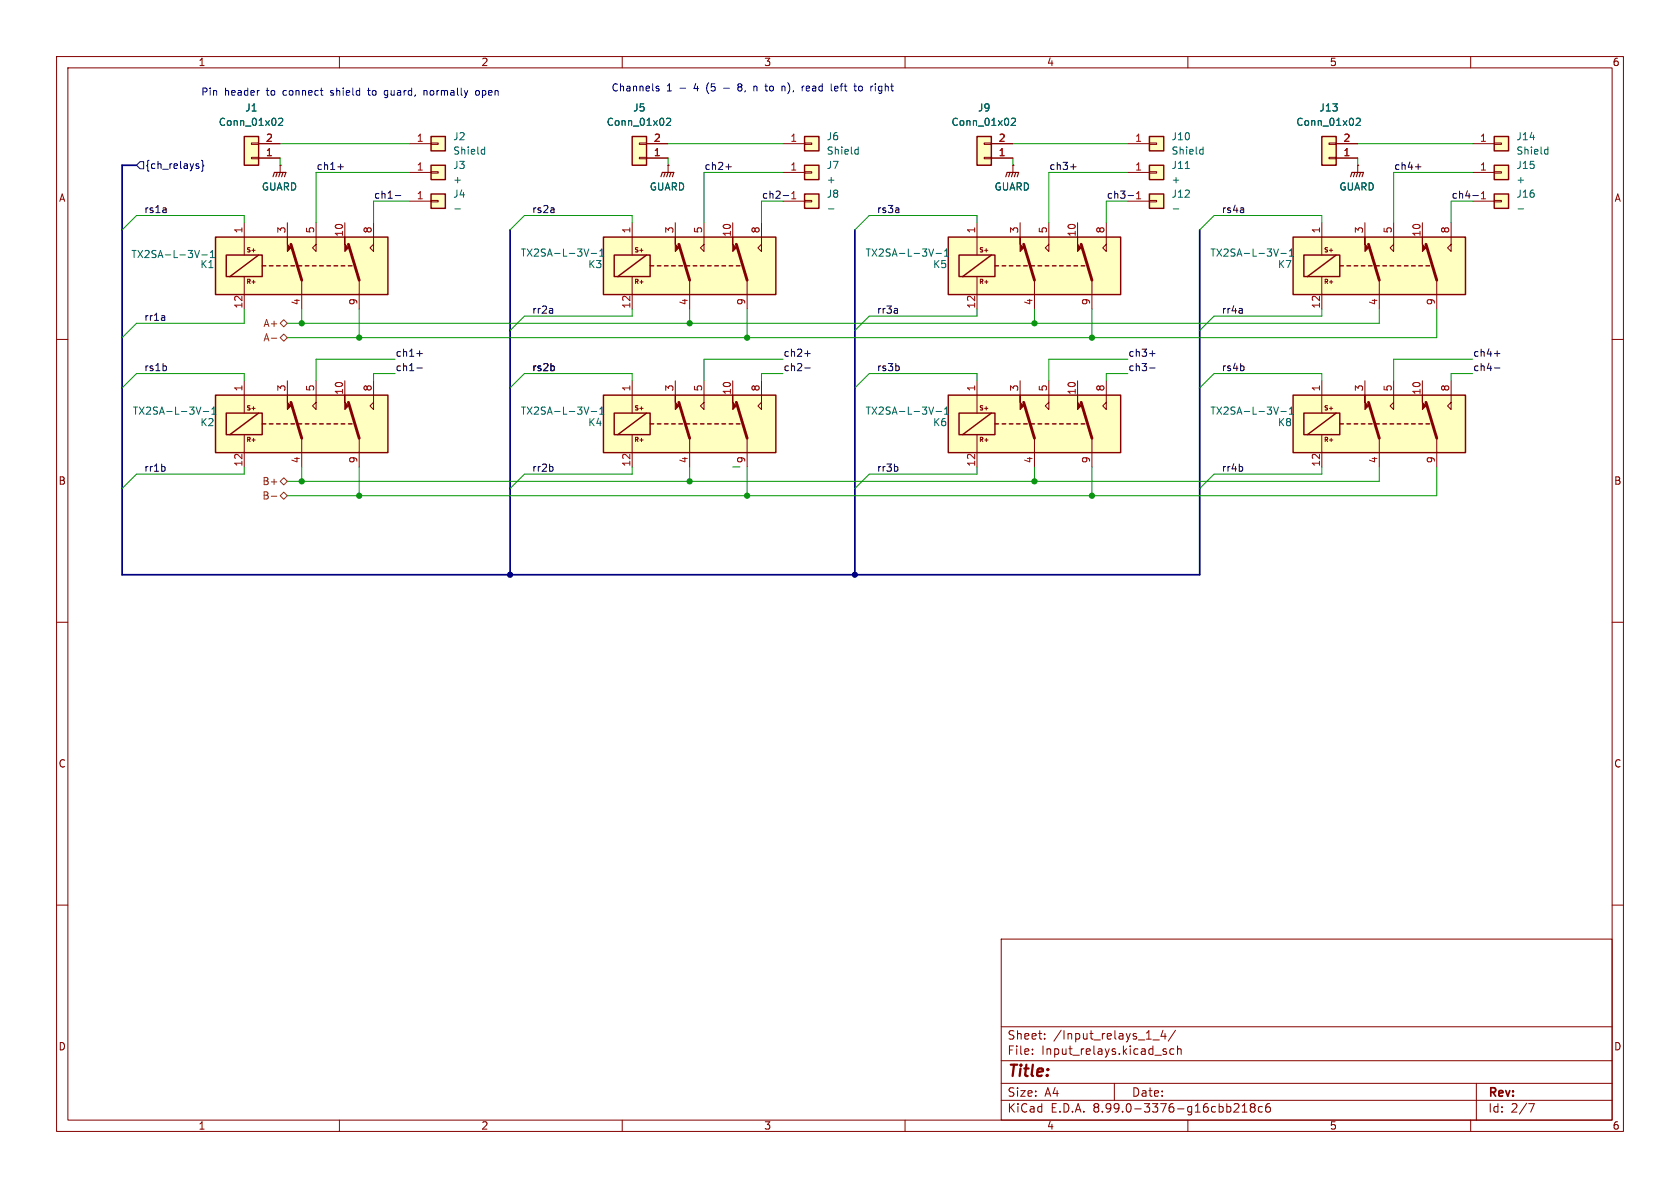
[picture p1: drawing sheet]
<svg xmlns="http://www.w3.org/2000/svg" width="297mm" height="210mm" viewBox="0 0 297 210" stroke-linecap="round" stroke-linejoin="round" font-family="sans-serif">
<g fill="none" stroke="#840000" stroke-width=".18">
<path d="M10 10h277v190h-277zM12 12h273v186h-273zM60 10v2M110 10v2M160 10v2M210 10v2M260 10v2M118.1 29.2h.1M118.1 29.2v1.3M10 60h2M285 60h2M10 110h2"/>
<path d="M285 110h2M10 160h2M177 166h108v32h-108zM285 160h2M60 198v2M110 198v2M160 198v2M177 194.5h108M177 191.5h108M177 187.5h108M177 181.5h108M182.5 186.3v.1"/>
<path d="M182.5 185.5v.1M184.7 183.6v.1M184.7 182.8v.1M197 191.5v3M203.8 183.8h1.2M205.6 182.1l-.4 1.1h1M205.8 185.9l.4 .1v.2l-.2 .2h-.3M205.8 185.4l.4 .1M206 182.7v1M207.5 185.5l-.4-.1-.3 .3v.4l.2 .2h.5M207.8 182.1l-1.3 2M208.2 185.5l.2-.1 .3 .1 .1 .9"/>
<path d="M208.2 184.9v1.5M210 198v2M218.2 195.2l.5-.1 .3 .1v.3l-.9 1.1h.9M219.6 196.6h.9M219.6 195.5l.4-.4v1.5M221.3 195.7l-.3-.2 .3-.4 .4 .1 .2 .2-.3 .3M221.3 195.7l-.3 .3 .1 .5 .2 .1 .4-.1 .2-.2-.1-.4-.2-.2M221.3 195.7h.3M223.2 195.7l-.5-.1-.2 .3v.4l.1 .2h.6M224.5 195.1a.59 .59 0 0 0-.8 .6v.6l.2 .2 .4 .1 .2-.1 .1-.5-.1-.3h-.5l-.3 .3M260 198v2M261 191.5v6.5"/>
<path d="M270.2 195.1h1l-.6 1.5"/>
</g>
<path d="M116.8 31.2l.3-.7h2l-.2 .7M117.6 30.5l-.3 .7M118.1 30.5l-.2 .7M118.6 30.5l-.2 .7" fill="none" stroke="#840000" stroke-width=".2"/>
<path d="M111.8 24.1h2.5v5.1h-2.5z" fill="#ffffc2"/>
<path d="M111.8 24.1h2.5v5.1h-2.5z" fill="none" stroke="#840000" stroke-width=".25"/>
<path d="M113 27.8h1.3v.3h-1.3zM113 25.3h1.3v.2h-1.3zM114.3 27.9h3.8M114.3 25.4h3.8" fill="none" stroke="#840000" stroke-width=".18"/>
<path d="M117.8 21l.5-.1 .3 .4-.8 .9h.8" fill="none" stroke="#006464" stroke-width=".18"/>
<path d="M167.6 41.9h30.5v10.2h-30.5z" fill="#ffffc2"/>
<g fill="none" stroke="#840000" stroke-width=".25">
<path d="M167.6 41.9h30.5v10.2h-30.5zM169.5 45.1h6.4v3.8h-6.4zM175.3 45.1l-5.1 3.8M175.9 47h.6M177.2 47h.6M178.4 47h.7M179.7 47h.6M181 47h.6M182.2 47h.7M183.5 47h.6M184.8 47h.6M186.1 47h.6"/>
<path d="M187.3 47h.7M188.6 47h.6M189.9 47h.6M191.1 47h.7"/>
</g>
<path d="M172.7 39.4v5.7M180.3 39.4v2.5M185.4 39.4v5.1l-.6-.7 .6-.6M190.5 39.4v2.5M195.6 39.4v5.1l-.7-.7 .7-.6M172.7 48.9v5.7M182.9 49.5v5.1M193 49.5v5.1" fill="none" stroke="#840000" stroke-width=".18"/>
<g fill="#840000" stroke="#840000" stroke-width=".18">
<path d="M180.3 41.9v1.3l.7 .6-.7 .7z"/>
<path d="M190.5 41.9v1.3l.6 .6-.6 .7z"/>
</g>
<path d="M181 43.2l1.9 6.3M191.1 43.2l1.9 6.3" fill="none" stroke="#840000" stroke-width=".51"/>
<path d="M165.1 44l-.5 1.3M165.5 44.8h.9M167 45.3h.7M167 44.4l.4-.4v1.3" fill="none" stroke="#006464" stroke-width=".18"/>
<path d="M142.2 24.1h2.6v2.6h-2.6z" fill="#ffffc2"/>
<path d="M142.2 24.1h2.6v2.6h-2.6z" fill="none" stroke="#840000" stroke-width=".25"/>
<path d="M138.4 25.4h3.8M142.2 25.3h1.3v.2h-1.3z" fill="none" stroke="#840000" stroke-width=".18"/>
<path d="M151.4 26.4l.3 .1M151.7 26v1.2M151.7 27.2h-.3" fill="none" stroke="#006464" stroke-width=".18"/>
<path d="M142.2 29.2h2.6v2.6h-2.6z" fill="#ffffc2"/>
<path d="M142.2 29.2h2.6v2.6h-2.6z" fill="none" stroke="#840000" stroke-width=".25"/>
<path d="M138.4 30.5h3.8M142.2 30.4h1.3v.2h-1.3z" fill="none" stroke="#840000" stroke-width=".18"/>
<path d="M203.2 29.2h2.5v2.6h-2.5z" fill="#ffffc2"/>
<path d="M203.2 29.2h2.5v2.6h-2.5z" fill="none" stroke="#840000" stroke-width=".25"/>
<path d="M199.4 30.5h3.8M203.2 30.4h1.3v.2h-1.3z" fill="none" stroke="#840000" stroke-width=".18"/>
<path d="M209.5 29.8h.8" fill="none" stroke="#006464" stroke-width=".18"/>
<path d="M203.2 34.3h2.5v2.5h-2.5z" fill="#ffffc2"/>
<path d="M203.2 34.3h2.5v2.5h-2.5z" fill="none" stroke="#840000" stroke-width=".25"/>
<path d="M199.4 35.6h3.8M203.2 35.4h1.3v.3h-1.3z" fill="none" stroke="#840000" stroke-width=".18"/>
<path d="M207.4 36.9h1" fill="none" stroke="#006464" stroke-width=".18"/>
<path d="M106.7 41.9h30.5v10.2h-30.5z" fill="#ffffc2"/>
<g fill="none" stroke="#840000" stroke-width=".25">
<path d="M106.7 41.9h30.5v10.2h-30.5zM108.6 45.1h6.3v3.8h-6.3zM114.3 45.1l-5.1 3.8M114.9 47h.7M116.2 47h.6M117.5 47h.6M118.7 47h.7M120 47h.6M121.3 47h.6M122.6 47h.6M123.8 47h.7M125.1 47h.6"/>
<path d="M126.4 47h.6M127.6 47h.7M128.9 47h.6M130.2 47h.6"/>
</g>
<path d="M111.8 39.4v5.7M119.4 39.4v2.5M124.5 39.4v5.1l-.7-.7 .7-.6M129.5 39.4v2.5M134.6 39.4v5.1l-.6-.7 .6-.6M111.8 48.9v5.7M121.9 49.5v5.1M132.1 49.5v5.1" fill="none" stroke="#840000" stroke-width=".18"/>
<g fill="#840000" stroke="#840000" stroke-width=".18">
<path d="M119.4 41.9v1.3l.6 .6-.6 .7z"/>
<path d="M129.5 41.9v1.3l.7 .6-.7 .7z"/>
</g>
<path d="M120 43.2l1.9 6.3M130.2 43.2l1.9 6.3" fill="none" stroke="#840000" stroke-width=".51"/>
<path d="M104.1 44l-.4 1.3M104.5 44.8h1M106 45.3h.8M106 44.4l.4-.4v1.3" fill="none" stroke="#006464" stroke-width=".18"/>
<path d="M203.2 24.1h2.5v2.6h-2.5z" fill="#ffffc2"/>
<path d="M203.2 24.1h2.5v2.6h-2.5z" fill="none" stroke="#840000" stroke-width=".25"/>
<path d="M199.4 25.4h3.8M203.2 25.3h1.3v.2h-1.3z" fill="none" stroke="#840000" stroke-width=".18"/>
<path d="M212.3 26.4l.4 .1M212.7 26v1.2M212.7 27.2h-.4" fill="none" stroke="#006464" stroke-width=".18"/>
<path d="M228.6 41.9h30.5v10.2h-30.5z" fill="#ffffc2"/>
<g fill="none" stroke="#840000" stroke-width=".25">
<path d="M228.6 41.9h30.5v10.2h-30.5zM230.5 45.1h6.4v3.8h-6.4zM236.2 45.1l-5.1 3.8M236.9 47h.6M238.1 47h.7M239.4 47h.6M240.7 47h.6M241.9 47h.7M243.2 47h.6M244.5 47h.6M245.7 47h.7M247 47h.6"/>
<path d="M248.3 47h.6M249.6 47h.6M250.8 47h.7M252.1 47h.6"/>
</g>
<path d="M233.7 39.4v5.7M241.3 39.4v2.5M246.4 39.4v5.1l-.7-.7 .7-.6M251.5 39.4v2.5M256.5 39.4v5.1l-.6-.7 .6-.6M233.7 48.9v5.7M243.8 49.5v5.1M254 49.5v5.1" fill="none" stroke="#840000" stroke-width=".18"/>
<g fill="#840000" stroke="#840000" stroke-width=".18">
<path d="M241.3 41.9v1.3l.6 .6-.6 .7z"/>
<path d="M251.5 41.9v1.3l.6 .6-.6 .7z"/>
</g>
<path d="M241.9 43.2l1.9 6.3M252.1 43.2l1.9 6.3" fill="none" stroke="#840000" stroke-width=".51"/>
<path d="M226 44l-.4 1.3M226.4 44.8h1M227.9 45.3h.8M227.9 44.4l.4-.4v1.3" fill="none" stroke="#006464" stroke-width=".18"/>
<path d="M228.6 69.9h30.5v10.1h-30.5z" fill="#ffffc2"/>
<g fill="none" stroke="#840000" stroke-width=".25">
<path d="M228.6 69.9h30.5v10.1h-30.5zM230.5 73h6.4v3.8h-6.4zM236.2 73l-5.1 3.8M236.9 74.9h.6M238.1 74.9h.7M239.4 74.9h.6M240.7 74.9h.6M241.9 74.9h.7M243.2 74.9h.6M244.5 74.9h.6M245.7 74.9h.7M247 74.9h.6"/>
<path d="M248.3 74.9h.6M249.6 74.9h.6M250.8 74.9h.7M252.1 74.9h.6"/>
</g>
<path d="M179.1 29.2h.1M179.1 29.2v1.3M233.7 67.3v5.7M233.7 76.8v5.8M241.3 67.3v2.6M243.8 77.5v5.1M246.4 67.3v5.1l-.7-.6 .7-.7M251.5 67.3v2.6M254 77.5v5.1M256.5 67.3v5.1l-.6-.6 .6-.7" fill="none" stroke="#840000" stroke-width=".18"/>
<g fill="#840000" stroke="#840000" stroke-width=".18">
<path d="M241.3 69.9v1.2l.6 .7-.6 .6z"/>
<path d="M251.5 69.9v1.2l.6 .7-.6 .6z"/>
</g>
<path d="M241.9 71.1l1.9 6.4M252.1 71.1l1.9 6.4" fill="none" stroke="#840000" stroke-width=".51"/>
<path d="M226 72l-.4 1.2M226.4 72.7h1M227.9 73.2h.8M227.9 72.3l.4-.3v1.2" fill="none" stroke="#006464" stroke-width=".18"/>
<path d="M177.8 31.2l.3-.7h2l-.3 .7M178.6 30.5l-.3 .7M179.1 30.5l-.3 .7M179.6 30.5l-.3 .7" fill="none" stroke="#840000" stroke-width=".2"/>
<path d="M264.2 34.3h2.5v2.5h-2.5z" fill="#ffffc2"/>
<path d="M264.2 34.3h2.5v2.5h-2.5z" fill="none" stroke="#840000" stroke-width=".25"/>
<path d="M260.3 35.6h3.9M264.2 35.4h1.2v.3h-1.2z" fill="none" stroke="#840000" stroke-width=".18"/>
<path d="M268.4 36.9h1" fill="none" stroke="#006464" stroke-width=".18"/>
<path d="M172.7 24.1h2.6v5.1h-2.6z" fill="#ffffc2"/>
<path d="M172.7 24.1h2.6v5.1h-2.6z" fill="none" stroke="#840000" stroke-width=".25"/>
<path d="M174 27.8h1.3v.3h-1.3zM174 25.3h1.3v.2h-1.3zM175.3 27.9h3.8M175.3 25.4h3.8" fill="none" stroke="#840000" stroke-width=".18"/>
<path d="M178.8 21l.5-.1 .2 .4-.8 .9h.8" fill="none" stroke="#006464" stroke-width=".18"/>
<path d="M142.2 34.3h2.6v2.5h-2.6z" fill="#ffffc2"/>
<path d="M142.2 34.3h2.6v2.5h-2.6z" fill="none" stroke="#840000" stroke-width=".25"/>
<path d="M138.4 35.6h3.8M142.2 35.4h1.3v.3h-1.3z" fill="none" stroke="#840000" stroke-width=".18"/>
<path d="M146.5 36.9h.9" fill="none" stroke="#006464" stroke-width=".18"/>
<path d="M38.1 69.9h30.5v10.1h-30.5z" fill="#ffffc2"/>
<g fill="none" stroke="#840000" stroke-width=".25">
<path d="M38.1 69.9h30.5v10.1h-30.5zM40 73h6.4v3.8h-6.4zM45.7 73l-5.1 3.8M46.4 74.9h.6M47.6 74.9h.7M48.9 74.9h.6M50.2 74.9h.6M51.4 74.9h.7M52.7 74.9h.6M54 74.9h.6M55.2 74.9h.7M56.5 74.9h.6"/>
<path d="M57.8 74.9h.6M59.1 74.9h.6M60.3 74.9h.7M61.6 74.9h.6"/>
</g>
<path d="M43.2 67.3v5.7M43.2 76.8v5.8M50.8 67.3v2.6M53.3 77.5v5.1M55.9 67.3v5.1l-.7-.6 .7-.7M61 67.3v2.6M63.5 77.5v5.1M66 67.3v5.1l-.6-.6 .6-.7" fill="none" stroke="#840000" stroke-width=".18"/>
<g fill="#840000" stroke="#840000" stroke-width=".18">
<path d="M50.8 69.9v1.2l.6 .7-.6 .6z"/>
<path d="M61 69.9v1.2l.6 .7-.6 .6z"/>
</g>
<path d="M51.4 71.1l1.9 6.4M61.6 71.1l1.9 6.4" fill="none" stroke="#840000" stroke-width=".51"/>
<path d="M35.5 72l-.4 1.2M35.9 72.7h1M37.4 73.2h.8M37.4 72.3l.4-.3v1.2" fill="none" stroke="#006464" stroke-width=".18"/>
<path d="M167.6 69.9h30.5v10.1h-30.5z" fill="#ffffc2"/>
<g fill="none" stroke="#840000" stroke-width=".25">
<path d="M167.6 69.9h30.5v10.1h-30.5zM169.5 73h6.4v3.8h-6.4zM175.3 73l-5.1 3.8M175.9 74.9h.6M177.2 74.9h.6M178.4 74.9h.7M179.7 74.9h.6M181 74.9h.6M182.2 74.9h.7M183.5 74.9h.6M184.8 74.9h.6M186.1 74.9h.6"/>
<path d="M187.3 74.9h.7M188.6 74.9h.6M189.9 74.9h.6M191.1 74.9h.7"/>
</g>
<path d="M172.7 67.3v5.7M172.7 76.8v5.8M180.3 67.3v2.6M182.9 77.5v5.1M185.4 67.3v5.1l-.6-.6 .6-.7M190.5 67.3v2.6M193 77.5v5.1M195.6 67.3v5.1l-.7-.6 .7-.7" fill="none" stroke="#840000" stroke-width=".18"/>
<g fill="#840000" stroke="#840000" stroke-width=".18">
<path d="M180.3 69.9v1.2l.7 .7-.7 .6z"/>
<path d="M190.5 69.9v1.2l.6 .7-.6 .6z"/>
</g>
<path d="M181 71.1l1.9 6.4M191.1 71.1l1.9 6.4" fill="none" stroke="#840000" stroke-width=".51"/>
<path d="M165.1 72l-.5 1.2M165.5 72.7h.9M167 73.2h.7M167 72.3l.4-.3v1.2" fill="none" stroke="#006464" stroke-width=".18"/>
<path d="M264.2 24.1h2.5v2.6h-2.5z" fill="#ffffc2"/>
<path d="M264.2 24.1h2.5v2.6h-2.5z" fill="none" stroke="#840000" stroke-width=".25"/>
<path d="M260.3 25.4h3.9M264.2 25.3h1.2v.2h-1.2z" fill="none" stroke="#840000" stroke-width=".18"/>
<path d="M273.3 26.4l.3 .1M273.6 26v1.2M273.6 27.2h-.3" fill="none" stroke="#006464" stroke-width=".18"/>
<path d="M106.7 69.9h30.5v10.1h-30.5z" fill="#ffffc2"/>
<g fill="none" stroke="#840000" stroke-width=".25">
<path d="M106.7 69.9h30.5v10.1h-30.5zM108.6 73h6.3v3.8h-6.3zM114.3 73l-5.1 3.8M114.9 74.9h.7M116.2 74.9h.6M117.5 74.9h.6M118.7 74.9h.7M120 74.9h.6M121.3 74.9h.6M122.6 74.9h.6M123.8 74.9h.7M125.1 74.9h.6"/>
<path d="M126.4 74.9h.6M127.6 74.9h.7M128.9 74.9h.6M130.2 74.9h.6"/>
</g>
<path d="M111.8 67.3v5.7M111.8 76.8v5.8M119.4 67.3v2.6M121.9 77.5v5.1M124.5 67.3v5.1l-.7-.6 .7-.7M129.5 67.3v2.6M132.1 77.5v5.1M134.6 67.3v5.1l-.6-.6 .6-.7" fill="none" stroke="#840000" stroke-width=".18"/>
<g fill="#840000" stroke="#840000" stroke-width=".18">
<path d="M119.4 69.9v1.2l.6 .7-.6 .6z"/>
<path d="M129.5 69.9v1.2l.7 .7-.7 .6z"/>
</g>
<path d="M120 71.1l1.9 6.4M130.2 71.1l1.9 6.4" fill="none" stroke="#840000" stroke-width=".51"/>
<path d="M104.1 72l-.4 1.2M104.5 72.7h1M106 73.2h.8M106 72.3l.4-.3v1.2" fill="none" stroke="#006464" stroke-width=".18"/>
<path d="M76.2 24.1h2.5v2.6h-2.5z" fill="#ffffc2"/>
<path d="M76.2 24.1h2.5v2.6h-2.5z" fill="none" stroke="#840000" stroke-width=".25"/>
<path d="M72.4 25.4h3.8M76.2 25.3h1.3v.2h-1.3z" fill="none" stroke="#840000" stroke-width=".18"/>
<path d="M85.3 26.4l.4 .1M85.7 26v1.2M85.7 27.2h-.4" fill="none" stroke="#006464" stroke-width=".18"/>
<path d="M264.2 29.2h2.5v2.6h-2.5z" fill="#ffffc2"/>
<path d="M264.2 29.2h2.5v2.6h-2.5z" fill="none" stroke="#840000" stroke-width=".25"/>
<path d="M49.5 29.2h.1M49.5 29.2v1.3M260.3 30.5h3.9M264.2 30.4h1.2v.2h-1.2z" fill="none" stroke="#840000" stroke-width=".18"/>
<path d="M48.3 31.2l.2-.7h2l-.2 .7M49 30.5l-.2 .7M49.5 30.5l-.2 .7M50 30.5l-.2 .7" fill="none" stroke="#840000" stroke-width=".2"/>
<path d="M43.2 24.1h2.5v5.1h-2.5z" fill="#ffffc2"/>
<path d="M43.2 24.1h2.5v5.1h-2.5z" fill="none" stroke="#840000" stroke-width=".25"/>
<path d="M44.4 27.8h1.3v.3h-1.3zM44.4 25.3h1.3v.2h-1.3zM45.7 27.9h3.8M45.7 25.4h3.8" fill="none" stroke="#840000" stroke-width=".18"/>
<path d="M49.3 21l.4-.1 .3 .4-.8 .9h.8" fill="none" stroke="#006464" stroke-width=".18"/>
<path d="M76.2 29.2h2.5v2.6h-2.5z" fill="#ffffc2"/>
<path d="M76.2 29.2h2.5v2.6h-2.5z" fill="none" stroke="#840000" stroke-width=".25"/>
<path d="M72.4 30.5h3.8M76.2 30.4h1.3v.2h-1.3z" fill="none" stroke="#840000" stroke-width=".18"/>
<path d="M233.7 24.1h2.5v5.1h-2.5z" fill="#ffffc2"/>
<path d="M233.7 24.1h2.5v5.1h-2.5z" fill="none" stroke="#840000" stroke-width=".25"/>
<path d="M234.9 27.8h1.3v.3h-1.3zM234.9 25.3h1.3v.2h-1.3zM236.2 27.9h3.8M236.2 25.4h3.8M240 29.2h.1M240 29.2v1.3" fill="none" stroke="#840000" stroke-width=".18"/>
<path d="M239.8 21l.4-.1 .3 .4-.8 .9h.8" fill="none" stroke="#006464" stroke-width=".18"/>
<path d="M238.8 31.2l.2-.7h2l-.2 .7M239.5 30.5l-.2 .7M240 30.5l-.2 .7M240.5 30.5l-.2 .7" fill="none" stroke="#840000" stroke-width=".2"/>
<path d="M76.2 34.3h2.5v2.5h-2.5z" fill="#ffffc2"/>
<path d="M76.2 34.3h2.5v2.5h-2.5z" fill="none" stroke="#840000" stroke-width=".25"/>
<path d="M72.4 35.6h3.8M76.2 35.4h1.3v.3h-1.3z" fill="none" stroke="#840000" stroke-width=".18"/>
<path d="M80.4 36.9h1" fill="none" stroke="#006464" stroke-width=".18"/>
<path d="M38.1 41.9h30.5v10.2h-30.5z" fill="#ffffc2"/>
<g fill="none" stroke="#840000" stroke-width=".25">
<path d="M38.1 41.9h30.5v10.2h-30.5zM40 45.1h6.4v3.8h-6.4zM45.7 45.1l-5.1 3.8M46.4 47h.6M47.6 47h.7M48.9 47h.6M50.2 47h.6M51.4 47h.7M52.7 47h.6M54 47h.6M55.2 47h.7M56.5 47h.6"/>
<path d="M57.8 47h.6M59.1 47h.6M60.3 47h.7M61.6 47h.6"/>
</g>
<g fill="none" stroke="#840000" stroke-width=".18">
<path d="M43.2 39.4v5.7M45.7 27.9h3.8M45.7 25.4h3.8M49.5 29.2h.1M50.8 39.4v2.5M55.9 39.4v5.1l-.7-.7 .7-.6M61 39.4v2.5M66 39.4v5.1l-.6-.7 .6-.6M114.3 27.9h3.8M114.3 25.4h3.8M118.1 29.2h.1M175.3 27.9h3.8"/>
<path d="M175.3 25.4h3.8M179.1 29.2h.1M236.2 27.9h3.8M236.2 25.4h3.8M240 29.2h.1M43.2 48.9v5.7M53.3 49.5v5.1M63.5 49.5v5.1"/>
</g>
<g fill="#840000" stroke="#840000" stroke-width=".18">
<path d="M50.8 41.9v1.3l.6 .6-.6 .7z"/>
<path d="M61 41.9v1.3l.6 .6-.6 .7z"/>
</g>
<path d="M51.4 43.2l1.9 6.3M61.6 43.2l1.9 6.3" fill="none" stroke="#840000" stroke-width=".51"/>
<path d="M49.3 21l.4-.1 .3 .4-.8 .9h.8M117.8 21l.5-.1 .3 .4-.8 .9h.8M178.8 21l.5-.1 .2 .4-.8 .9h.8M239.8 21l.4-.1 .3 .4-.8 .9h.8M35.3 44.3l-.5 1.2M35.7 45.1h1M37.2 45.5h.7M37.2 44.6l.4-.3v1.2" fill="none" stroke="#006464" stroke-width=".18"/>
<path d="M48 59.8h.9M49.5 59.7l.7-.6 .6 .6-.6 .6zM49.5 57.2l.7-.7 .6 .7-.6 .6zM48 87.7h.9M49.5 85.1l.7-.6 .6 .6-.6 .6zM49.5 87.6l.7-.6 .6 .6-.6 .7z" fill="none" stroke="#725600" stroke-width=".18"/>
<path d="M24.8 28.6h.6v1.2h-.6l-.7-.6zM34.8 29.4h.3l.1 .2-.2 .2h-.2M34.8 28.9l.3 .1M35.6 28.3l.3 .2v.6l.1 .2-.1 .2v.6l-.3 .2" fill="none" stroke="#000084" stroke-width=".18"/>
<g fill="none" stroke="#0f0f0f" stroke-width=".18">
<path d="M59.7 29.5h1M69.9 34.6h1M128.3 29.5h1M138.5 34.6h.9M189.3 29.5h.9M199.4 34.6h1M250.2 29.5h1M260.4 34.6h1M29.1 55.9v.7M29.1 56.6h-.1M29.1 56.1l-.1 .1M97.6 54.6l.1 .8"/>
<path d="M97.7 55.3l-.1 .1M97.7 54.8l-.1 .1M158.6 54.6l.1 .8M158.7 55.3l-.2 .1M158.7 54.8l-.2 .1M219.6 54.6v.8M219.6 55.3l-.1 .1M219.6 54.8l-.1 .1M29.4 64.8v.6M73.7 62.5h1M73.7 65h1M98 64.8v.6"/>
<path d="M142.3 62.5h.9M142.3 65h.9M158.9 64.8v.6M203.2 62.5h1M203.2 65h1M219.9 64.8v.6M264.2 62.5h1M264.2 65h1M29.1 82.5l.1 .2-.1 .5M97.6 82.5l.2 .2-.2 .5M158.6 82.5l.1 .2-.1 .5M219.6 82.5l.1 .2-.1 .5"/>
</g>
<path d="M24.1 29.2h-2.5v72.4h190.5v-61M90.2 40.6v61M151.1 40.6v61" fill="none" stroke="#000084" stroke-width=".3"/>
<g fill="none" stroke="#009600" stroke-width=".18">
<path d="M43.2 39.4v-1.3h-19.1l-2.5 2.5M49.5 25.4h22.9M49.5 27.9v1.3M72.4 35.6h-6.4v3.8M72.4 30.5h-16.5v8.9M111.8 39.4v-1.3h-19.1l-2.5 2.5M118.1 27.9v1.3M118.1 25.4h20.3M138.4 35.6h-3.8v3.8M138.4 30.5h-13.9v8.9M172.7 39.4v-1.3h-19l-2.6 2.5M179.1 25.4h20.3"/>
<path d="M179.1 27.9v1.3M199.4 35.6h-3.8v3.8M199.4 30.5h-14v8.9M233.7 39.4v-1.3h-19.1l-2.5 2.5M240 25.4h20.3M240 27.9v1.3M260.3 35.6h-3.8v3.8M260.3 30.5h-13.9v8.9M43.2 54.6v2.6h-19.1l-2.5 2.5M53.3 54.6v2.6M63.5 54.6v5.1M111.8 54.6v1.3h-19.1l-2.5 2.5"/>
<path d="M121.9 54.6v2.6M132.1 54.6v5.1M172.7 54.6v1.3h-19l-2.6 2.5M182.9 54.6v2.6M193 54.6v5.1M233.7 54.6v1.3h-19.1l-2.5 2.5M243.8 54.6v2.6h-193M254 54.6v5.1h-203.2M43.2 67.3v-1.3h-19.1l-2.5 2.6M69.8 63.5h-13.9v3.8M69.8 66h-3.8v1.3M111.8 67.3v-1.3h-19.1l-2.5 2.6"/>
<path d="M138.4 66h-3.8v1.3M138.4 63.5h-13.9v3.8M172.7 67.3v-1.3h-19l-2.6 2.6M199.4 66h-3.8v1.3M199.4 63.5h-14v3.8M233.7 67.3v-1.3h-19.1l-2.5 2.6M260.3 63.5h-13.9v3.8M260.3 66h-3.8v1.3M43.2 82.6v1.2h-19.1l-2.5 2.6M53.3 82.6v2.5M63.5 82.6v5M111.8 82.6v1.2h-19.1l-2.5 2.6"/>
<path d="M121.9 82.6v2.5M129.5 82.6h1.3M132.1 82.6v5M172.7 82.6v1.2h-19l-2.6 2.6M182.9 82.6v2.5M193 82.6v5M233.7 82.6v1.2h-19.1l-2.5 2.6M243.8 82.6v2.5h-193M254 82.6v5h-203.2"/>
</g>
<g fill="none" stroke="#0000c2" stroke-width=".18">
<path d="M45.7 16h.2M56.6 16h.5M57 16.8h.1M65 16h.5M65.2 15.6v1.2M68 17.2l.3 .1M68.4 16l-.3 .1-.2 .1 .1 .5 .4 .1M74.9 16.1l.4-.1 .2 .2M74.9 16v.8M84.1 16.1l.2-.1 .4 .1v.5l-.1 .2h-.3l-.2-.1zM116 15.6l.5 .1v.2l-.2 .2-.3-.1M116 15.3h.5"/>
<path d="M128 15.6h.9M130.7 15.4l-.2 .1-.1 .3 .2 .2 .3 .1M130.7 15.4h.2M130.9 14.8h-.2l-.3 .2 .3 .4M133.3 15.4l.3-.2 .2 .2M133.3 15.2v.9M138.6 15.2l.2 .2v.7M143 15.2h-.3l-.2 .2 .1 .6 .4 .1M143.1 15.5l-.6 .2M147.5 15.7l.7-.2-.1-.2-.4-.1-.2 .2 .1 .6h.5M151.9 15.3l.3-.1 .2 .3v.3l-.2 .3-.3-.1-.1-.2zM155.4 16.4h.4"/>
<path d="M155.8 15.2l-.4 .1-.1 .2 .1 .5 .4 .1"/>
</g>
<g fill="#009600" stroke="#009600" stroke-width=".18">
<circle cx="63.5" cy="59.7" r=".46"/>
<circle cx="63.5" cy="87.6" r=".46"/>
<circle cx="132.1" cy="87.6" r=".46"/>
<circle cx="121.9" cy="57.2" r=".46"/>
<circle cx="132.1" cy="59.7" r=".46"/>
<circle cx="53.3" cy="57.2" r=".46"/>
<circle cx="53.3" cy="85.1" r=".46"/>
<circle cx="121.9" cy="85.1" r=".46"/>
<circle cx="182.9" cy="85.1" r=".46"/>
<circle cx="193" cy="87.6" r=".46"/>
<circle cx="193" cy="59.7" r=".46"/>
<circle cx="182.9" cy="57.2" r=".46"/>
</g>
<g fill="#000084" stroke="#000084" stroke-width=".18">
<circle cx="90.2" cy="101.6" r=".46"/>
<circle cx="151.1" cy="101.6" r=".46"/>
</g>
<text font-size="2.8" fill="#840000" x="178" y="190.9">Title:</text>
<g font-size="2.1" fill="#840000">
<text x="178" y="184">Sheet:</text>
<text x="186.2" y="184">/Input_relays_1_4/</text>
<text x="178" y="186.7">File:</text>
<text x="184.1" y="186.7">Input_relays.kicad_sch</text>
<text x="178" y="196.9">KiCad</text>
<text x="178" y="194.1">Size:</text>
<text x="184.7" y="194.1">A4</text>
<text x="185.7" y="196.9">E.D.A.</text>
<text x="193.3" y="196.9">8.99.0-3376-g16cbb218c6</text>
<text x="200" y="194.1">Date:</text>
<text x="263" y="194.3">Rev:</text>
<text x="263" y="196.9">Id:</text>
<text x="267.1" y="196.9">2/7</text>
</g>
<g font-size="1.8" fill="#840000">
<text x="35" y="11.9">1</text>
<text x="85" y="11.9">2</text>
<text x="135" y="11.9">3</text>
<text x="185" y="11.9">4</text>
<text x="235" y="11.9">5</text>
<text x="285" y="11.9">6</text>
<text x="10.3" y="35.9">A</text>
<text x="285.3" y="35.9">A</text>
<text x="10.3" y="85.9">B</text>
<text x="285.3" y="85.9">B</text>
<text x="10.3" y="135.9">C</text>
<text x="285.3" y="135.9">C</text>
<text x="10.3" y="185.9">D</text>
<text x="285.3" y="185.9">D</text>
<text x="35" y="199.9">1</text>
<text x="85" y="199.9">2</text>
<text x="135" y="199.9">3</text>
<text x="185" y="199.9">4</text>
<text x="235" y="199.9">5</text>
<text x="285" y="199.9">6</text>
</g>
<g font-size="1.8" fill="#0000c2">
<text x="35.5" y="17.1">Pin</text>
<text x="39.7" y="17.1">header</text>
<text x="47.3" y="17.1">to</text>
<text x="50.3" y="17.1">connect</text>
<text x="58.9" y="17.1">shield</text>
<text x="65.8" y="17.1">to</text>
<text x="68.8" y="17.1">guard,</text>
<text x="76" y="17.1">normally</text>
<text x="85.4" y="17.1">open</text>
<text x="108" y="16.4">Channels</text>
<text x="117.8" y="16.4">1</text>
<text x="120.2" y="16.4">-</text>
<text x="123" y="16.4">4</text>
<text x="125.3" y="16.4">(5</text>
<text x="131.3" y="16.4">8,</text>
<text x="134.3" y="16.4">n</text>
<text x="136.6" y="16.4">to</text>
<text x="139.7" y="16.4">n),</text>
<text x="143.4" y="16.4">read</text>
<text x="148.8" y="16.4">left</text>
<text x="153.2" y="16.4">to</text>
<text x="156.2" y="16.4">right</text>
</g>
<g font-size="1.8" fill="#006464">
<text x="38.6" y="22.5">Conn_01x02</text>
<text x="43.3" y="19.9">J1</text>
<text x="107.2" y="22.5">Conn_01x02</text>
<text x="111.8" y="19.9">J5</text>
<text x="168.1" y="22.5">Conn_01x02</text>
<text x="172.8" y="19.9">J9</text>
<text x="229.1" y="22.5">Conn_01x02</text>
<text x="233.2" y="19.9">J13</text>
<text x="80" y="25">J2</text>
<text x="80" y="27.5">Shield</text>
<text x="146.1" y="25">J6</text>
<text x="146.1" y="27.5">Shield</text>
<text x="207" y="27.5">Shield</text>
<text x="207" y="25">J10</text>
<text x="268" y="27.5">Shield</text>
<text x="268" y="25">J14</text>
<text x="46.2" y="33.9">GUARD</text>
<text x="80" y="30.1">J3</text>
<text x="80" y="35.2">J4</text>
<text x="80" y="32.6">+</text>
<text x="114.8" y="33.9">GUARD</text>
<text x="146.1" y="30.1">J7</text>
<text x="146.1" y="35.2">J8</text>
<text x="146.1" y="32.6">+</text>
<text x="175.7" y="33.9">GUARD</text>
<text x="207" y="30.1">J11</text>
<text x="207" y="32.6">+</text>
<text x="207" y="35.2">J12</text>
<text x="236.7" y="33.9">GUARD</text>
<text x="268" y="35.2">J16</text>
<text x="268" y="30.1">J15</text>
<text x="268" y="32.6">+</text>
<text x="23.1" y="45.8">TX2SA-L-3V-1</text>
<text x="35.3" y="47.6">K1</text>
<text x="92" y="45.6">TX2SA-L-3V-1</text>
<text x="103.9" y="47.6">K3</text>
<text x="152.9" y="45.6">TX2SA-L-3V-1</text>
<text x="164.9" y="47.6">K5</text>
<text x="213.9" y="45.6">TX2SA-L-3V-1</text>
<text x="225.8" y="47.6">K7</text>
<text x="23.4" y="73.5">TX2SA-L-3V-1</text>
<text x="35.3" y="75.5">K2</text>
<text x="92" y="73.5">TX2SA-L-3V-1</text>
<text x="103.9" y="75.5">K4</text>
<text x="152.9" y="73.5">TX2SA-L-3V-1</text>
<text x="164.9" y="75.5">K6</text>
<text x="213.9" y="73.5">TX2SA-L-3V-1</text>
<text x="225.8" y="75.5">K8</text>
</g>
<g font-size="1.8" fill="#a90000">
<text x="46.9" y="27.7">1</text>
<text x="46.9" y="25.1">2</text>
<text x="73.6" y="25.1">1</text>
<text x="115.5" y="27.7">1</text>
<text x="115.5" y="25.1">2</text>
<text x="139.6" y="25.1">1</text>
<text x="176.5" y="27.7">1</text>
<text x="176.5" y="25.1">2</text>
<text x="200.6" y="25.1">1</text>
<text x="237.4" y="27.7">1</text>
<text x="237.4" y="25.1">2</text>
<text x="261.5" y="25.1">1</text>
<text x="73.6" y="30.2">1</text>
<text x="73.6" y="35.3">1</text>
<text x="139.6" y="30.2">1</text>
<text x="139.6" y="35.3">1</text>
<text x="200.6" y="30.2">1</text>
<text x="200.6" y="35.3">1</text>
<text x="261.5" y="35.3">1</text>
<text x="261.5" y="30.2">1</text>
<text x="42.9" y="41.3" transform="rotate(-90 42.9 41.3)">1</text>
<text x="50.5" y="41.3" transform="rotate(-90 50.5 41.3)">3</text>
<text x="55.6" y="41.3" transform="rotate(-90 55.6 41.3)">5</text>
<text x="60.7" y="42" transform="rotate(-90 60.7 42)">10</text>
<text x="65.8" y="41.3" transform="rotate(-90 65.8 41.3)">8</text>
<text x="111.5" y="41.3" transform="rotate(-90 111.5 41.3)">1</text>
<text x="119.1" y="41.3" transform="rotate(-90 119.1 41.3)">3</text>
<text x="124.2" y="41.3" transform="rotate(-90 124.2 41.3)">5</text>
<text x="129.3" y="42" transform="rotate(-90 129.3 42)">10</text>
<text x="134.4" y="41.3" transform="rotate(-90 134.4 41.3)">8</text>
<text x="172.5" y="41.3" transform="rotate(-90 172.5 41.3)">1</text>
<text x="180.1" y="41.3" transform="rotate(-90 180.1 41.3)">3</text>
<text x="185.2" y="41.3" transform="rotate(-90 185.2 41.3)">5</text>
<text x="190.2" y="42" transform="rotate(-90 190.2 42)">10</text>
<text x="195.3" y="41.3" transform="rotate(-90 195.3 41.3)">8</text>
<text x="233.4" y="41.3" transform="rotate(-90 233.4 41.3)">1</text>
<text x="241" y="41.3" transform="rotate(-90 241 41.3)">3</text>
<text x="246.1" y="41.3" transform="rotate(-90 246.1 41.3)">5</text>
<text x="251.2" y="42" transform="rotate(-90 251.2 42)">10</text>
<text x="256.3" y="41.3" transform="rotate(-90 256.3 41.3)">8</text>
<text x="42.9" y="54.7" transform="rotate(-90 42.9 54.7)">12</text>
<text x="53.1" y="54" transform="rotate(-90 53.1 54)">4</text>
<text x="63.2" y="54" transform="rotate(-90 63.2 54)">9</text>
<text x="111.5" y="54.7" transform="rotate(-90 111.5 54.7)">12</text>
<text x="121.7" y="54" transform="rotate(-90 121.7 54)">4</text>
<text x="131.8" y="54" transform="rotate(-90 131.8 54)">9</text>
<text x="172.5" y="54.7" transform="rotate(-90 172.5 54.7)">12</text>
<text x="182.6" y="54" transform="rotate(-90 182.6 54)">4</text>
<text x="192.8" y="54" transform="rotate(-90 192.8 54)">9</text>
<text x="233.4" y="54.7" transform="rotate(-90 233.4 54.7)">12</text>
<text x="243.6" y="54" transform="rotate(-90 243.6 54)">4</text>
<text x="253.7" y="54" transform="rotate(-90 253.7 54)">9</text>
<text x="42.9" y="69.3" transform="rotate(-90 42.9 69.3)">1</text>
<text x="50.5" y="69.3" transform="rotate(-90 50.5 69.3)">3</text>
<text x="55.6" y="69.3" transform="rotate(-90 55.6 69.3)">5</text>
<text x="60.7" y="69.9" transform="rotate(-90 60.7 69.9)">10</text>
<text x="65.8" y="69.3" transform="rotate(-90 65.8 69.3)">8</text>
<text x="111.5" y="69.3" transform="rotate(-90 111.5 69.3)">1</text>
<text x="119.1" y="69.3" transform="rotate(-90 119.1 69.3)">3</text>
<text x="124.2" y="69.3" transform="rotate(-90 124.2 69.3)">5</text>
<text x="129.3" y="69.9" transform="rotate(-90 129.3 69.9)">10</text>
<text x="134.4" y="69.3" transform="rotate(-90 134.4 69.3)">8</text>
<text x="172.5" y="69.3" transform="rotate(-90 172.5 69.3)">1</text>
<text x="180.1" y="69.3" transform="rotate(-90 180.1 69.3)">3</text>
<text x="185.2" y="69.3" transform="rotate(-90 185.2 69.3)">5</text>
<text x="190.2" y="69.9" transform="rotate(-90 190.2 69.9)">10</text>
<text x="195.3" y="69.3" transform="rotate(-90 195.3 69.3)">8</text>
<text x="233.4" y="69.3" transform="rotate(-90 233.4 69.3)">1</text>
<text x="241" y="69.3" transform="rotate(-90 241 69.3)">3</text>
<text x="246.1" y="69.3" transform="rotate(-90 246.1 69.3)">5</text>
<text x="251.2" y="69.9" transform="rotate(-90 251.2 69.9)">10</text>
<text x="256.3" y="69.3" transform="rotate(-90 256.3 69.3)">8</text>
<text x="42.9" y="82.6" transform="rotate(-90 42.9 82.6)">12</text>
<text x="53.1" y="82" transform="rotate(-90 53.1 82)">4</text>
<text x="63.2" y="82" transform="rotate(-90 63.2 82)">9</text>
<text x="111.5" y="82.6" transform="rotate(-90 111.5 82.6)">12</text>
<text x="121.7" y="82" transform="rotate(-90 121.7 82)">4</text>
<text x="131.8" y="82" transform="rotate(-90 131.8 82)">9</text>
<text x="172.5" y="82.6" transform="rotate(-90 172.5 82.6)">12</text>
<text x="182.6" y="82" transform="rotate(-90 182.6 82)">4</text>
<text x="192.8" y="82" transform="rotate(-90 192.8 82)">9</text>
<text x="233.4" y="82.6" transform="rotate(-90 233.4 82.6)">12</text>
<text x="243.6" y="82" transform="rotate(-90 243.6 82)">4</text>
<text x="253.7" y="82" transform="rotate(-90 253.7 82)">9</text>
</g>
<text font-size="1.8" fill="#000084" x="25.6" y="30.1">{ch_relays}</text>
<g font-size="1.8" fill="#0f0f0f">
<text x="55.9" y="30.1">ch1+</text>
<text x="66" y="35.2">ch1-</text>
<text x="124.5" y="30.1">ch2+</text>
<text x="134.6" y="35.2">ch2-</text>
<text x="185.4" y="30.1">ch3+</text>
<text x="195.6" y="35.2">ch3-</text>
<text x="246.4" y="30.1">ch4+</text>
<text x="256.5" y="35.2">ch4-</text>
<text x="25.4" y="37.8">rs1a</text>
<text x="94" y="37.8">rs2a</text>
<text x="154.9" y="37.8">rs3a</text>
<text x="215.9" y="37.8">rs4a</text>
<text x="25.4" y="56.8">rr1a</text>
<text x="94" y="55.5">rr2a</text>
<text x="154.9" y="55.5">rr3a</text>
<text x="215.9" y="55.5">rr4a</text>
<text x="25.4" y="65.7">rs1b</text>
<text x="69.8" y="65.7">ch1-</text>
<text x="69.8" y="63.2">ch1+</text>
<text x="94" y="65.7">rs2b</text>
<text x="138.4" y="63.2">ch2+</text>
<text x="138.4" y="65.7">ch2-</text>
<text x="154.9" y="65.7">rs3b</text>
<text x="199.4" y="63.2">ch3+</text>
<text x="199.4" y="65.7">ch3-</text>
<text x="215.9" y="65.7">rs4b</text>
<text x="260.3" y="63.2">ch4+</text>
<text x="260.3" y="65.7">ch4-</text>
<text x="25.4" y="83.5">rr1b</text>
<text x="94" y="83.5">rr2b</text>
<text x="154.9" y="83.5">rr3b</text>
<text x="215.9" y="83.5">rr4b</text>
</g>
<g font-size="1.8" fill="#725600">
<text x="46.5" y="58">A+</text>
<text x="46.5" y="60.6">A-</text>
<text x="46.3" y="86">B+</text>
<text x="46.3" y="88.5">B-</text>
</g>
<g font-size="1.1" fill="#840000">
<text x="43.5" y="44.8">S+</text>
<text x="112" y="44.8">S+</text>
<text x="173" y="44.8">S+</text>
<text x="234" y="44.8">S+</text>
<text x="43.4" y="50.4">R+</text>
<text x="112" y="50.4">R+</text>
<text x="173" y="50.4">R+</text>
<text x="233.9" y="50.4">R+</text>
<text x="43.5" y="72.7">S+</text>
<text x="112" y="72.7">S+</text>
<text x="173" y="72.7">S+</text>
<text x="234" y="72.7">S+</text>
<text x="43.4" y="78.3">R+</text>
<text x="112" y="78.3">R+</text>
<text x="173" y="78.3">R+</text>
<text x="233.9" y="78.3">R+</text>
</g>
</svg>
